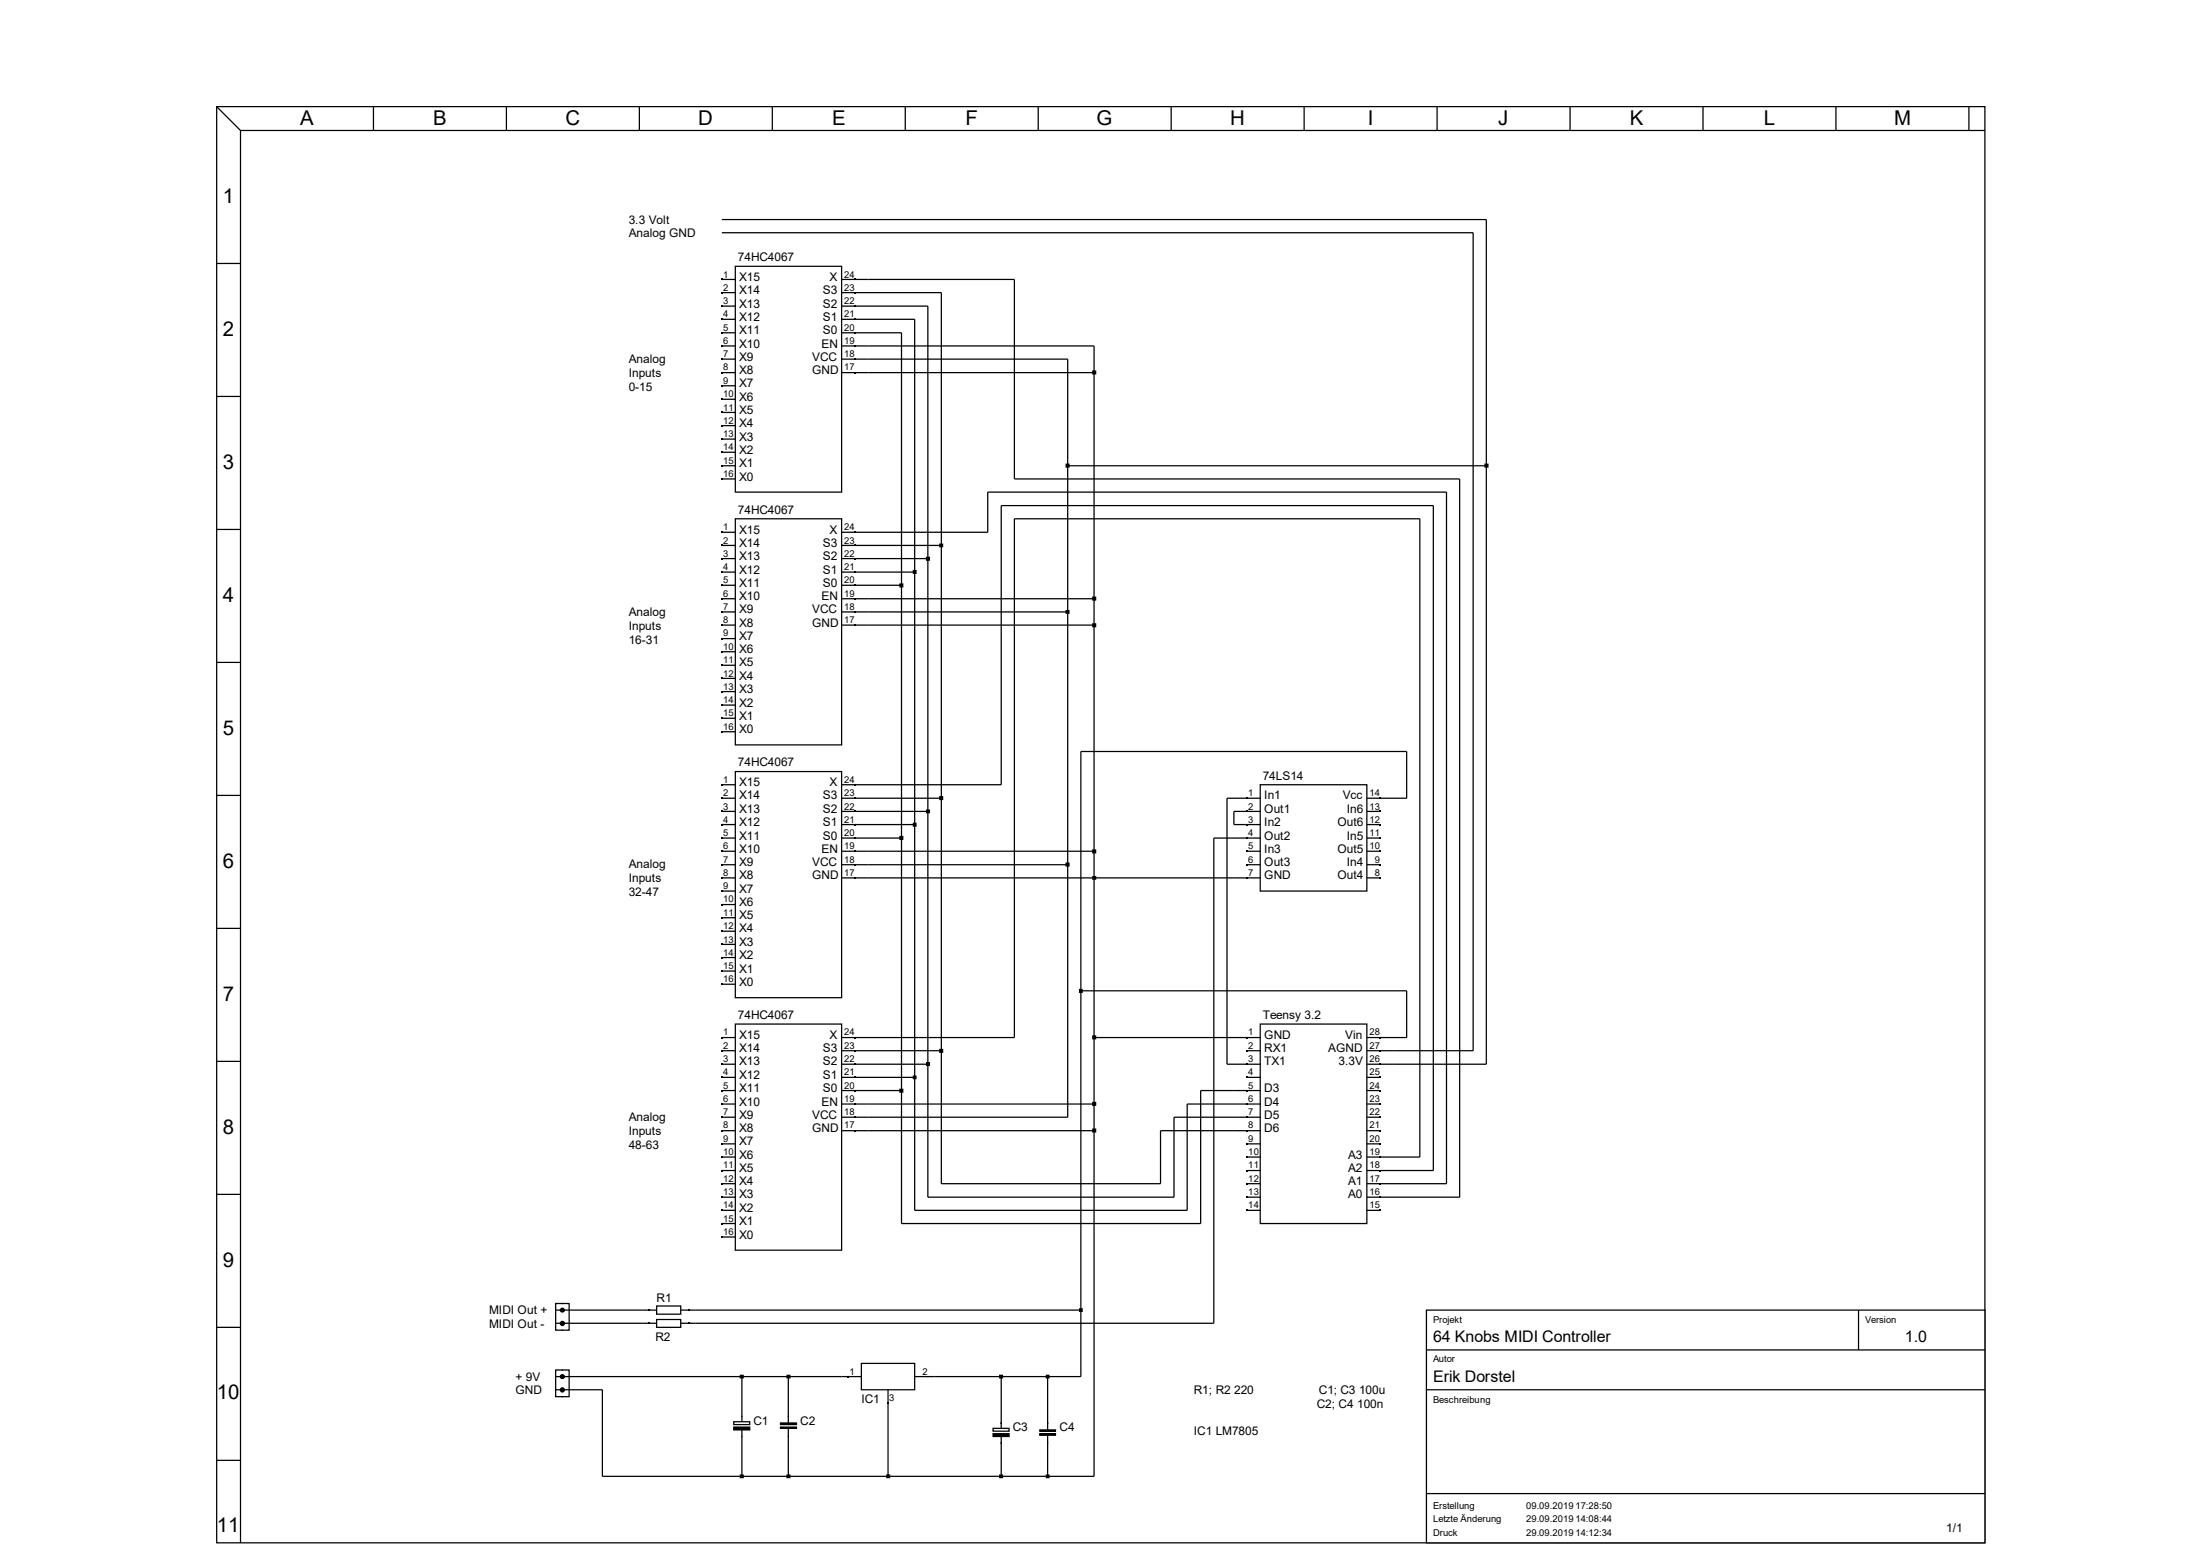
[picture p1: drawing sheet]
<svg xmlns="http://www.w3.org/2000/svg" width="297mm" height="210mm" viewBox="0 0 297 210" stroke-linecap="round" stroke-linejoin="round" font-family="sans-serif">
<g fill="none" stroke="#000" stroke-width=".17">
<path d="M170.1 138.2h14.4v26.9h-14.4zM168.4 140h1.7M168.4 141.8h1.7M168.4 143.6h1.7M168.4 145.4h1.7M168.4 147.2h1.7M168.4 149h1.7M168.4 150.8h1.7M168.4 152.6h1.7M168.4 154.4h1.7M168.4 156.2h1.7M168.4 158h1.7"/>
<path d="M168.4 159.8h1.7M184.5 140h1.8M184.5 141.8h1.8M184.5 143.6h1.8M184.5 145.4h1.8M184.5 147.2h1.8M184.5 149h1.8M184.5 150.8h1.8M184.5 152.6h1.8M184.5 154.4h1.8M184.5 156.2h1.8M184.5 158h1.8"/>
<path d="M184.5 159.8h1.8M168.4 161.6h1.7M168.4 163.4h1.7M184.5 161.6h1.8M184.5 163.4h1.8"/>
</g>
<g fill="#000">
<path d="M168.3 140h.1v.1h-.1zM186.2 140h.2v.1h-.2zM168.3 141.7h.1v.2h-.1zM168.3 143.5h.1v.2h-.1zM168.3 145.3h.1v.2h-.1zM168.3 147.1h.1v.2h-.1zM168.3 148.9h.1v.2h-.1zM168.3 150.7h.1v.2h-.1zM168.3 152.5h.1v.2h-.1zM168.3 154.3h.1v.2h-.1zM168.3 156.1h.1v.2h-.1zM168.3 157.9h.1v.2h-.1z"/>
<path d="M168.3 159.7h.1v.2h-.1zM186.2 141.7h.2v.2h-.2zM186.2 143.5h.2v.2h-.2zM186.2 145.3h.2v.2h-.2zM186.2 147.1h.2v.2h-.2zM186.2 148.9h.2v.2h-.2zM186.2 150.7h.2v.2h-.2zM186.2 152.5h.2v.2h-.2zM186.2 154.3h.2v.2h-.2zM186.2 156.1h.2v.2h-.2zM186.2 157.9h.2v.2h-.2zM186.2 159.7h.2v.2h-.2z"/>
<path d="M168.3 161.5h.1v.2h-.1zM168.3 163.3h.1v.1h-.1zM186.2 161.5h.2v.2h-.2zM186.2 163.3h.2v.1h-.2z"/>
</g>
<path d="M99.3 138.2h14.3v30.5h-14.3z" fill="#fff"/>
<g fill="none" stroke="#000" stroke-width=".17">
<path d="M99.3 138.2h14.3v30.5h-14.3zM97.5 140h1.8M97.5 141.8h1.8M97.5 143.6h1.8M97.5 145.4h1.8M97.5 147.2h1.8M97.5 149h1.8M97.5 150.8h1.8M97.5 152.6h1.8M97.5 154.4h1.8M97.5 156.2h1.8M97.5 158h1.8"/>
<path d="M97.5 159.8h1.8M113.6 140h1.8M113.6 141.8h1.8M113.6 143.6h1.8M113.6 145.4h1.8M113.6 147.2h1.8M113.6 149h1.8M113.6 150.8h1.8M113.6 152.6h1.8M97.5 161.6h1.8M97.5 163.4h1.8M97.5 165.1h1.8"/>
<path d="M97.5 167h1.8"/>
</g>
<g fill="#000">
<path d="M97.4 140h.1v.1h-.1zM115.3 140h.2v.1h-.2zM97.4 141.7h.1v.2h-.1zM97.4 143.5h.1v.2h-.1zM97.4 145.3h.1v.2h-.1zM97.4 147.1h.1v.2h-.1zM97.4 148.9h.1v.2h-.1zM97.4 150.7h.1v.2h-.1zM97.4 152.5h.1v.2h-.1zM97.4 154.3h.1v.2h-.1zM97.4 156.1h.1v.2h-.1zM97.4 157.9h.1v.2h-.1z"/>
<path d="M97.4 159.7h.1v.2h-.1zM115.3 141.7h.2v.2h-.2zM115.3 143.5h.2v.2h-.2zM115.3 145.3h.2v.2h-.2zM115.3 147.1h.2v.2h-.2zM115.3 148.9h.2v.2h-.2zM115.3 150.7h.2v.2h-.2zM115.3 152.5h.2v.2h-.2zM97.4 161.5h.1v.2h-.1zM97.4 163.3h.1v.1h-.1zM97.4 165.1h.1v.2h-.1zM97.4 166.9h.1v.1h-.1z"/>
</g>
<path d="M170.1 105.9h14.4v14.4h-14.4z" fill="#fff"/>
<g fill="none" stroke="#000" stroke-width=".17">
<path d="M168.4 107.7h1.7M168.4 109.5h1.7M168.4 111.3h1.7M168.4 113.1h1.7M168.4 114.9h1.7M168.4 116.7h1.7M168.4 118.5h1.7M170.1 105.9h14.4v14.4h-14.4zM184.5 107.7h1.8M184.5 109.5h1.8M184.5 111.3h1.8M184.5 113.1h1.8"/>
<path d="M184.5 114.9h1.8M184.5 116.7h1.8M184.5 118.5h1.8"/>
</g>
<g fill="#000">
<path d="M168.3 107.6h.1v.2h-.1zM168.3 109.4h.1v.2h-.1zM168.3 111.2h.1v.2h-.1zM168.3 113h.1v.2h-.1zM168.3 114.8h.1v.2h-.1zM168.3 116.6h.1v.2h-.1zM168.3 118.4h.1v.2h-.1zM186.2 107.6h.2v.2h-.2zM186.2 109.4h.2v.2h-.2zM186.2 111.2h.2v.2h-.2zM186.2 113h.2v.2h-.2zM186.2 114.8h.2v.2h-.2z"/>
<path d="M186.2 116.6h.2v.2h-.2zM186.2 118.4h.2v.2h-.2z"/>
</g>
<path d="M99.3 104.1h14.3v30.6h-14.3z" fill="#fff"/>
<g fill="none" stroke="#000" stroke-width=".17">
<path d="M97.5 105.9h1.8M97.5 107.7h1.8M97.5 109.5h1.8M97.5 111.3h1.8M97.5 113.1h1.8M97.5 114.9h1.8M97.5 116.7h1.8M97.5 118.5h1.8M99.3 104.1h14.3v30.6h-14.3zM113.6 105.9h1.8M113.6 107.7h1.8M113.6 109.5h1.8"/>
<path d="M113.6 111.3h1.8M113.6 113.1h1.8M113.6 114.9h1.8M113.6 116.7h1.8M113.6 118.5h1.8M97.5 120.3h1.8M97.5 122.1h1.8M97.5 123.9h1.8M97.5 125.7h1.8M97.5 127.5h1.8M97.5 129.2h1.8M97.5 131.1h1.8"/>
<path d="M97.5 132.8h1.8M99.1 192.6h2.1v.4h-2.1zM100.2 191.2v.9M100.2 192.8v1.1M114.5 185.8h1.8M116.3 184h7.2v3.6h-7.2zM119.9 187.6v1.8M123.5 185.8h1.8"/>
</g>
<g fill="#000">
<path d="M97.4 105.8h.1v.2h-.1zM97.4 107.6h.1v.2h-.1zM97.4 109.4h.1v.2h-.1zM97.4 111.2h.1v.2h-.1zM97.4 113h.1v.2h-.1zM97.4 114.8h.1v.2h-.1zM97.4 116.6h.1v.2h-.1zM97.4 118.4h.1v.2h-.1zM115.3 105.8h.2v.2h-.2zM115.3 107.6h.2v.2h-.2zM115.3 109.4h.2v.2h-.2zM115.3 111.2h.2v.2h-.2z"/>
<path d="M115.3 113h.2v.2h-.2zM115.3 114.8h.2v.2h-.2zM115.3 116.6h.2v.2h-.2zM115.3 118.4h.2v.2h-.2zM97.4 120.2h.1v.2h-.1zM97.4 122h.1v.2h-.1zM97.4 123.8h.1v.2h-.1zM97.4 125.6h.1v.2h-.1zM97.4 127.4h.1v.2h-.1zM97.4 129.2h.1v.2h-.1zM97.4 131h.1v.1h-.1zM97.4 132.8h.1v.1h-.1z"/>
<path d="M114.4 185.7h.2v.2h-.2zM119.8 189.3h.2v.2h-.2z"/>
</g>
<g fill="#000">
<path d="M100.1 191.1h.1v.2h-.1zM100.1 193.8h.1v.2h-.1z" fill-rule="evenodd"/>
<path d="M114.4 185.7h.2v.2h-.2zM125.2 185.7h.1v.2h-.1z" fill-rule="evenodd"/>
</g>
<path d="M99.1 192.8h2.1" fill="none" stroke="#000" stroke-width=".38"/>
<path d="M99.1 191.9h2.1v.4h-2.1z" fill="#fff"/>
<g fill="none" stroke="#000" stroke-width=".17">
<path d="M75 175.9h1.8v3.6h-1.8zM75 184.9h1.8v3.6h-1.8zM99.1 191.9h2.1v.4h-2.1zM105.4 192.6h2.1v.2h-2.1zM105.4 192.1h2.1v.2h-2.1zM105.4 192.7h2.1M106.4 191.2v.9M106.4 192.8v1.1"/>
<circle cx="75.9" cy="178.6" r=".28"/>
<circle cx="75.9" cy="176.8" r=".26"/>
<circle cx="75.9" cy="187.6" r=".28"/>
<circle cx="75.9" cy="185.8" r=".26"/>
</g>
<g fill="#000">
<path d="M75.8 175.9h.2v.1h-.2zM74.9 176.7h.2v.2h-.2zM74.9 178.5h.2v.2h-.2zM75.8 179.5h.2v.1h-.2z" fill-rule="evenodd"/>
<path d="M75.8 184.8h.2v.2h-.2zM74.9 185.7h.2v.2h-.2zM74.9 187.5h.2v.2h-.2zM75.8 188.4h.2v.2h-.2z" fill-rule="evenodd"/>
<path d="M106.3 191.1h.2v.2h-.2zM106.3 193.8h.2v.2h-.2z" fill-rule="evenodd"/>
<circle cx="75.9" cy="178.6" r=".28"/>
<circle cx="75.9" cy="176.8" r=".26"/>
<circle cx="75.9" cy="187.6" r=".28"/>
<circle cx="75.9" cy="185.8" r=".26"/>
</g>
<path d="M105.4 192.2h2.1" fill="none" stroke="#000" stroke-width=".21"/>
<path d="M99.3 70h14.3v30.5h-14.3z" fill="#fff"/>
<g fill="none" stroke="#000" stroke-width=".17">
<path d="M97.5 71.8h1.8M97.5 73.6h1.8M97.5 75.4h1.8M97.5 77.2h1.8M97.5 79h1.8M99.3 70h14.3v30.5h-14.3zM113.6 71.8h1.8M113.6 73.6h1.8M113.6 75.4h1.8M113.6 77.2h1.8M113.6 79h1.8M97.5 80.8h1.8"/>
<path d="M97.5 82.6h1.8M97.5 84.4h1.8M97.5 86.2h1.8M97.5 88h1.8M97.5 89.8h1.8M97.5 91.6h1.8M97.5 93.3h1.8M97.5 95.2h1.8M97.5 96.9h1.8M97.5 98.8h1.8M113.6 80.8h1.8M113.6 82.6h1.8"/>
<path d="M113.6 84.4h1.8"/>
</g>
<g fill="#000">
<path d="M97.4 71.7h.1v.2h-.1zM97.4 73.5h.1v.2h-.1zM97.4 75.3h.1v.2h-.1zM97.4 77.1h.1v.2h-.1zM97.4 78.9h.1v.2h-.1zM115.3 71.7h.2v.2h-.2zM115.3 73.5h.2v.2h-.2zM115.3 75.3h.2v.2h-.2zM115.3 77.1h.2v.2h-.2zM115.3 78.9h.2v.2h-.2zM97.4 80.7h.1v.2h-.1zM97.4 82.5h.1v.2h-.1z"/>
<path d="M97.4 84.3h.1v.2h-.1zM97.4 86.1h.1v.2h-.1zM97.4 87.9h.1v.2h-.1zM97.4 89.7h.1v.2h-.1zM97.4 91.5h.1v.2h-.1zM97.4 93.3h.1v.1h-.1zM97.4 95.1h.1v.1h-.1zM97.4 96.9h.1v.1h-.1zM97.4 98.6h.1v.2h-.1zM115.3 80.7h.2v.2h-.2zM115.3 82.5h.2v.2h-.2zM115.3 84.3h.2v.2h-.2z"/>
</g>
<path d="M99.3 35.9h14.3v30.5h-14.3z" fill="#fff"/>
<g fill="none" stroke="#000" stroke-width=".17">
<path d="M97.5 37.7h1.8M97.5 39.5h1.8M99.3 35.9h14.3v30.5h-14.3zM113.6 37.7h1.8M113.6 39.5h1.8M97.5 41.3h1.8M97.5 43.1h1.8M97.5 44.9h1.8M97.5 46.7h1.8M97.5 48.5h1.8M97.5 50.3h1.8M97.5 52.1h1.8"/>
<path d="M97.5 53.9h1.8M97.5 55.7h1.8M97.5 57.4h1.8M97.5 59.3h1.8M113.6 41.3h1.8M113.6 43.1h1.8M113.6 44.9h1.8M113.6 46.7h1.8M113.6 48.5h1.8M113.6 50.3h1.8M97.5 61h1.8M97.5 62.9h1.8"/>
<path d="M97.5 64.6h1.8M75 185.8h39.5M100.2 185.8v5.4M106.4 185.8v5.4M134.1 193.5h2.1v.4h-2.1zM135.2 192.1v.9M135.2 193.7v1.1"/>
</g>
<g fill="#000">
<path d="M97.4 37.6h.1v.2h-.1zM97.4 39.4h.1v.2h-.1zM115.3 37.6h.2v.2h-.2zM115.3 39.4h.2v.2h-.2zM97.4 41.2h.1v.2h-.1zM97.4 43h.1v.2h-.1zM97.4 44.8h.1v.2h-.1zM97.4 46.6h.1v.2h-.1zM97.4 48.4h.1v.2h-.1zM97.4 50.2h.1v.2h-.1zM97.4 52h.1v.2h-.1zM97.4 53.8h.1v.2h-.1z"/>
<path d="M97.4 55.6h.1v.2h-.1zM97.4 57.4h.1v.1h-.1zM97.4 59.2h.1v.2h-.1zM115.3 41.2h.2v.2h-.2zM115.3 43h.2v.2h-.2zM115.3 44.8h.2v.2h-.2zM115.3 46.6h.2v.2h-.2zM115.3 48.4h.2v.2h-.2zM115.3 50.2h.2v.2h-.2zM97.4 61h.1v.1h-.1zM97.4 62.7h.1v.2h-.1zM97.4 64.6h.1v.1h-.1z"/>
</g>
<g fill="#000">
<path d="M99.9 185.5h.5v.6h-.5zM106.2 185.5h.5v.6h-.5z" fill-rule="evenodd"/>
<path d="M135 192h.3v.2h-.3zM135 194.7h.3v.2h-.3z" fill-rule="evenodd"/>
</g>
<path d="M134.1 193.7h2.1" fill="none" stroke="#000" stroke-width=".38"/>
<path d="M134.1 192.8h2.1v.4h-2.1z" fill="#fff"/>
<g fill="none" stroke="#000" stroke-width=".17">
<path d="M97.5 29.6h103.2v114h-14.4M97.5 31.4h101.4v110.4h-12.6M115.4 39.5h11.7v120.3h29.6v-7.2h11.7M115.4 37.7h21.5v26.9h60.2v97h-10.8M115.4 46.7h32.3v152.6h-66.4v-11.7h-6.3M115.4 50.3h32.3M115.4 43.1h8.1v120.3h36.8v-14.4h8.1M115.4 41.3h9.9v120.3h33.2v-10.8h9.9M115.4 48.5h28.7v102.3h-28.7M115.4 44.9h6.3v120.2h40.4v-17.9h6.3M115.4 71.8h17.9v-5.4h62v93.4h-9M115.4 77.2h8.1"/>
<path d="M115.4 75.4h9.9M115.4 79h6.3M115.4 73.6h11.7M144.1 62.9h56.6M115.4 80.8h32.3M115.4 84.4h32.3M115.4 82.6h28.7M115.4 105.9h19.8v-37.7h58.3v89.8h-7.2M115.4 107.7h11.7M115.4 114.9h32.3M115.4 118.5h53M115.4 111.3h8.1"/>
<path d="M115.4 109.5h9.9M115.4 113.1h6.3M115.4 116.7h28.7M168.4 107.7h-2.7v35.9h2.7M168.4 109.5h-1.8v1.8h1.8M168.4 113.1h-4.5v65.5h-72M186.3 107.7h3.6v-6.3h-44v84.4h-20.6M145.9 133.7h44v6.3h-3.6M115.4 140h21.5v-70h54.8v86.2h-5.4M115.4 149h32.3M115.4 152.6h32.3M115.4 143.6h9.9"/>
<path d="M115.4 145.4h8.1M115.4 147.2h6.3M115.4 141.8h11.7M147.7 140h20.7M75 176.8h13.6M75 178.6h13.6M88.6 176.3h3.3v1.1h-3.3zM88.6 178.1h3.3v1.1h-3.3zM91.9 176.8h54M100.2 193.9v5.4M106.4 193.9v5.4M119.9 189.4v9.9"/>
<path d="M134.1 192.8h2.1v.4h-2.1zM135.2 185.8v6.3M135.2 194.8v4.5M140.4 193.5h2.1v.2h-2.1zM140.4 193h2.1v.2h-2.1zM140.4 193.1h2.1M141.4 185.8v7.2M141.4 193.7v5.6"/>
</g>
<g fill="#000">
<path d="M200.4 62.6h.6v.5h-.6zM143.8 62.6h.6v.5h-.6zM143.8 82.3h.6v.5h-.6zM143.8 116.4h.6v.6h-.6z" fill-rule="evenodd"/>
<path d="M147.4 118.2h.6v.5h-.6zM147.4 50h.6v.5h-.6zM147.4 80.5h.6v.6h-.6zM147.4 84.1h.6v.6h-.6zM147.4 114.6h.6v.6h-.6zM147.4 148.7h.6v.6h-.6zM147.4 152.3h.6v.6h-.6zM99.9 199h.5v.5h-.5zM106.2 199h.5v.5h-.5zM119.6 199h.6v.5h-.6zM134.9 199h.5v.5h-.5zM141.2 199h.5v.5h-.5zM147.4 139.7h.6v.6h-.6z" fill-rule="evenodd"/>
<path d="M145.7 133.5h.5v.5h-.5zM145.7 176.6h.5v.5h-.5zM134.9 185.5h.5v.6h-.5zM141.2 185.5h.5v.6h-.5z" fill-rule="evenodd"/>
<path d="M121.4 146.9h.6v.6h-.6zM121.4 112.8h.6v.6h-.6zM121.4 78.7h.6v.6h-.6z" fill-rule="evenodd"/>
<path d="M123.2 145.2h.5v.5h-.5zM123.2 111h.5v.6h-.5zM123.2 76.9h.5v.6h-.5z" fill-rule="evenodd"/>
<path d="M125 143.3h.6v.6h-.6zM125 109.3h.6v.5h-.6zM125 75.1h.6v.6h-.6z" fill-rule="evenodd"/>
<path d="M126.8 141.6h.5v.5h-.5zM126.8 73.4h.5v.5h-.5zM126.8 107.4h.5v.6h-.5z" fill-rule="evenodd"/>
<path d="M141.4 192h.1v.2h-.1zM141.4 194.7h.1v.2h-.1z" fill-rule="evenodd"/>
</g>
<path d="M140.4 193.6h2.1" fill="none" stroke="#000" stroke-width=".21"/>
<path d="M87.5 176.7h.2v.2h-.2zM87.5 178.5h.2v.2h-.2zM92.9 176.7h.1v.2h-.1zM92.9 178.5h.1v.2h-.1z" fill="#000"/>
<g fill="#fff">
<path d="M29.3 14.4h238.7v3.2h-238.7z"/>
<path d="M29.3 14.4h3.2v193.8h-3.2z"/>
</g>
<g fill="none" stroke="#000" stroke-width=".17">
<path d="M29.3 14.4h238.7v193.8h-238.7zM29.3 14.4l3.2 3.2M32.5 17.6h235.5M32.5 17.6v190.6M50.4 14.4v3.2M68.4 14.4v3.2M86.3 14.4v3.2M104.3 14.4v3.2M122.2 14.4v3.2M140.2 14.4v3.2M158.1 14.4v3.2M176.1 14.4v3.2"/>
<path d="M194 14.4v3.2M212 14.4v3.2M229.9 14.4v3.2M247.9 14.4v3.2M265.8 14.4v3.2M29.3 35.6h3.2M29.3 53.5h3.2M29.3 71.5h3.2M29.3 89.4h3.2M29.3 107.4h3.2M29.3 125.3h3.2M29.3 143.3h3.2"/>
<path d="M29.3 161.2h3.2M29.3 179.2h3.2M29.3 197.1h3.2"/>
</g>
<path d="M192.6 176.8h75.4v31.4h-75.4z" fill="#fff"/>
<path d="M192.6 176.8h75.4v31.4h-75.4zM250.9 176.8v5.4M192.6 182.2h75.4M192.6 187.6h75.4M192.6 201.6h75.4" fill="none" stroke="#000" stroke-width=".17"/>
<g font-size="2.8">
<text x="40.5" y="16.9">A</text>
<text x="58.5" y="16.9">B</text>
<text x="76.3" y="16.9">C</text>
<text x="94.3" y="16.9">D</text>
<text x="112.4" y="16.9">E</text>
<text x="130.3" y="16.9">F</text>
<text x="148" y="16.9">G</text>
<text x="166.1" y="16.9">H</text>
<text x="184.7" y="16.9">I</text>
<text x="202.3" y="16.9">J</text>
<text x="220" y="16.9">K</text>
<text x="238.1" y="16.9">L</text>
<text x="255.7" y="16.9">M</text>
<text x="30.1" y="27.3">1</text>
<text x="30.1" y="45.3">2</text>
<text x="30.1" y="63.2">3</text>
<text x="30.1" y="81.2">4</text>
<text x="30.1" y="99.1">5</text>
<text x="30.1" y="117.1">6</text>
<text x="30.1" y="135">7</text>
<text x="30.1" y="153">8</text>
<text x="30.1" y="170.9">9</text>
<text x="29.3" y="188.9">10</text>
<text x="29.3" y="206.8">11</text>
</g>
<g font-size="2.2">
<text x="193.5" y="181.1">64 Knobs MIDI Controller</text>
<text x="257.2" y="181.1">1.0</text>
<text x="193.5" y="186.5">Erik Dorstel</text>
</g>
<g font-size="1.6">
<text x="84.9" y="32">Analog GND</text>
<text x="84.9" y="30.2">3.3 Volt</text>
<text x="99.6" y="35.2">74HC4067</text>
<text x="99.8" y="37.9">X15</text>
<text x="99.8" y="39.7">X14</text>
<text x="99.8" y="41.5">X13</text>
<text x="111.1" y="39.7">S3</text>
<text x="111.1" y="41.5">S2</text>
<text x="112" y="37.9">X</text>
<text x="99.8" y="43.3">X12</text>
<text x="99.8" y="45.1">X11</text>
<text x="99.8" y="46.9">X10</text>
<text x="110.9" y="46.9">EN</text>
<text x="111.1" y="43.3">S1</text>
<text x="111.1" y="45.1">S0</text>
<text x="84.9" y="49">Analog</text>
<text x="84.9" y="50.9">Inputs</text>
<text x="84.9" y="52.7">0-15</text>
<text x="99.8" y="48.7">X9</text>
<text x="99.8" y="50.5">X8</text>
<text x="99.8" y="52.3">X7</text>
<text x="109.6" y="48.7">VCC</text>
<text x="109.6" y="50.5">GND</text>
<text x="99.8" y="54.1">X6</text>
<text x="99.8" y="55.9">X5</text>
<text x="99.8" y="57.7">X4</text>
<text x="99.8" y="59.5">X3</text>
<text x="99.8" y="61.3">X2</text>
<text x="99.8" y="63">X1</text>
<text x="99.8" y="64.9">X0</text>
<text x="99.6" y="69.3">74HC4067</text>
<text x="99.8" y="72">X15</text>
<text x="99.8" y="73.8">X14</text>
<text x="99.8" y="75.6">X13</text>
<text x="99.8" y="77.4">X12</text>
<text x="111.1" y="73.8">S3</text>
<text x="111.1" y="75.6">S2</text>
<text x="111.1" y="77.4">S1</text>
<text x="112" y="72">X</text>
<text x="84.9" y="83.1">Analog</text>
<text x="99.8" y="79.2">X11</text>
<text x="99.8" y="81">X10</text>
<text x="99.8" y="82.8">X9</text>
<text x="109.6" y="82.8">VCC</text>
<text x="110.9" y="81">EN</text>
<text x="111.1" y="79.2">S0</text>
<text x="84.9" y="85">Inputs</text>
<text x="84.9" y="86.9">16-31</text>
<text x="99.8" y="84.6">X8</text>
<text x="99.8" y="86.4">X7</text>
<text x="99.8" y="88.2">X6</text>
<text x="99.8" y="90">X5</text>
<text x="109.6" y="84.6">GND</text>
<text x="99.8" y="91.8">X4</text>
<text x="99.8" y="93.6">X3</text>
<text x="99.8" y="95.4">X2</text>
<text x="99.8" y="97.2">X1</text>
<text x="99.8" y="98.9">X0</text>
<text x="99.6" y="103.4">74HC4067</text>
<text x="99.8" y="106.1">X15</text>
<text x="99.8" y="107.9">X14</text>
<text x="111.1" y="107.9">S3</text>
<text x="112" y="106.1">X</text>
<text x="170.5" y="105.2">74LS14</text>
<text x="170.7" y="107.9">In1</text>
<text x="181.3" y="107.9">Vcc</text>
<text x="99.8" y="109.7">X13</text>
<text x="99.8" y="111.5">X12</text>
<text x="99.8" y="113.3">X11</text>
<text x="111.1" y="109.7">S2</text>
<text x="111.1" y="111.5">S1</text>
<text x="111.1" y="113.3">S0</text>
<text x="170.7" y="109.7">Out1</text>
<text x="170.7" y="111.5">In2</text>
<text x="170.7" y="113.3">Out2</text>
<text x="180.6" y="111.5">Out6</text>
<text x="181.8" y="109.7">In6</text>
<text x="181.8" y="113.3">In5</text>
<text x="84.9" y="117.2">Analog</text>
<text x="84.9" y="119.1">Inputs</text>
<text x="99.8" y="115.1">X10</text>
<text x="99.8" y="116.9">X9</text>
<text x="99.8" y="118.7">X8</text>
<text x="109.6" y="116.9">VCC</text>
<text x="109.6" y="118.7">GND</text>
<text x="110.9" y="115.1">EN</text>
<text x="170.7" y="115.1">In3</text>
<text x="170.7" y="116.9">Out3</text>
<text x="170.7" y="118.7">GND</text>
<text x="180.6" y="115.1">Out5</text>
<text x="180.6" y="118.7">Out4</text>
<text x="181.8" y="116.9">In4</text>
<text x="84.9" y="120.9">32-47</text>
<text x="99.8" y="120.5">X7</text>
<text x="99.8" y="122.3">X6</text>
<text x="99.8" y="124.1">X5</text>
<text x="99.8" y="125.9">X4</text>
<text x="99.8" y="127.7">X3</text>
<text x="99.8" y="129.5">X2</text>
<text x="99.8" y="131.3">X1</text>
<text x="99.6" y="137.5">74HC4067</text>
<text x="99.8" y="133.1">X0</text>
<text x="170.5" y="137.5">Teensy 3.2</text>
<text x="99.8" y="140.3">X15</text>
<text x="99.8" y="142">X14</text>
<text x="99.8" y="143.8">X13</text>
<text x="111.1" y="142">S3</text>
<text x="111.1" y="143.8">S2</text>
<text x="112" y="140.3">X</text>
<text x="170.7" y="140.3">GND</text>
<text x="170.7" y="142">RX1</text>
<text x="170.7" y="143.8">TX1</text>
<text x="179.3" y="142">AGND</text>
<text x="180.7" y="143.8">3.3V</text>
<text x="181.6" y="140.3">Vin</text>
<text x="99.8" y="145.6">X12</text>
<text x="99.8" y="147.4">X11</text>
<text x="99.8" y="149.2">X10</text>
<text x="110.9" y="149.2">EN</text>
<text x="111.1" y="145.6">S1</text>
<text x="111.1" y="147.4">S0</text>
<text x="170.7" y="147.4">D3</text>
<text x="170.7" y="149.2">D4</text>
<text x="84.9" y="151.3">Analog</text>
<text x="84.9" y="153.2">Inputs</text>
<text x="84.9" y="155.1">48-63</text>
<text x="99.8" y="151">X9</text>
<text x="99.8" y="152.8">X8</text>
<text x="99.8" y="154.6">X7</text>
<text x="109.6" y="151">VCC</text>
<text x="109.6" y="152.8">GND</text>
<text x="170.7" y="151">D5</text>
<text x="170.7" y="152.8">D6</text>
<text x="99.8" y="156.4">X6</text>
<text x="99.8" y="158.2">X5</text>
<text x="99.8" y="160">X4</text>
<text x="99.8" y="161.8">X3</text>
<text x="182" y="156.4">A3</text>
<text x="182" y="158.2">A2</text>
<text x="182" y="160">A1</text>
<text x="182" y="161.8">A0</text>
<text x="99.8" y="163.6">X2</text>
<text x="99.8" y="165.4">X1</text>
<text x="99.8" y="167.2">X0</text>
<text x="66" y="177.4">MIDI Out +</text>
<text x="66" y="179.2">MIDI Out -</text>
<text x="88.6" y="175.8">R1</text>
<text x="88.5" y="181">R2</text>
<text x="69.6" y="186.4">+ 9V</text>
<text x="69.6" y="188.2">GND</text>
<text x="116.3" y="189.4">IC1</text>
<text x="161.2" y="188.1">R1; R2 220</text>
<text x="177.8" y="190">C2; C4 100n</text>
<text x="178.1" y="188.1">C1; C3 100u</text>
<text x="101.7" y="192.3">C1</text>
<text x="108" y="192.3">C2</text>
<text x="136.7" y="193.2">C3</text>
<text x="143" y="193.2">C4</text>
<text x="161.2" y="193.7">IC1 LM7805</text>
<text x="262.8" y="206.8">1/1</text>
</g>
<g font-size="1.3">
<text x="97.6" y="37.5">1</text>
<text x="97.6" y="39.2">2</text>
<text x="97.6" y="41">3</text>
<text x="114" y="37.5">24</text>
<text x="114" y="39.2">23</text>
<text x="114" y="41">22</text>
<text x="97.6" y="42.8">4</text>
<text x="97.6" y="44.6">5</text>
<text x="97.6" y="46.4">6</text>
<text x="114" y="42.8">21</text>
<text x="114" y="44.6">20</text>
<text x="114" y="46.4">19</text>
<text x="97.6" y="48.2">7</text>
<text x="97.6" y="50">8</text>
<text x="97.6" y="51.8">9</text>
<text x="97.6" y="53.6">10</text>
<text x="114" y="48.2">18</text>
<text x="114" y="50">17</text>
<text x="97.6" y="55.4">11</text>
<text x="97.6" y="57.2">12</text>
<text x="97.6" y="59">13</text>
<text x="97.6" y="60.8">14</text>
<text x="97.6" y="62.6">15</text>
<text x="97.6" y="64.4">16</text>
<text x="97.6" y="71.5">1</text>
<text x="114" y="71.5">24</text>
<text x="97.6" y="73.4">2</text>
<text x="97.6" y="75.1">3</text>
<text x="97.6" y="76.9">4</text>
<text x="114" y="73.4">23</text>
<text x="114" y="75.1">22</text>
<text x="114" y="76.9">21</text>
<text x="97.6" y="78.7">5</text>
<text x="97.6" y="80.5">6</text>
<text x="97.6" y="82.3">7</text>
<text x="114" y="78.7">20</text>
<text x="114" y="80.5">19</text>
<text x="114" y="82.3">18</text>
<text x="97.6" y="84.1">8</text>
<text x="97.6" y="85.9">9</text>
<text x="97.6" y="87.7">10</text>
<text x="97.6" y="89.5">11</text>
<text x="114" y="84.1">17</text>
<text x="97.6" y="91.3">12</text>
<text x="97.6" y="93.1">13</text>
<text x="97.6" y="94.9">14</text>
<text x="97.6" y="96.7">15</text>
<text x="97.6" y="98.5">16</text>
<text x="97.6" y="105.7">1</text>
<text x="97.6" y="107.4">2</text>
<text x="114" y="105.7">24</text>
<text x="114" y="107.4">23</text>
<text x="168.5" y="107.4">1</text>
<text x="184.9" y="107.4">14</text>
<text x="97.6" y="109.3">3</text>
<text x="97.6" y="111">4</text>
<text x="97.6" y="112.8">5</text>
<text x="114" y="109.3">22</text>
<text x="114" y="111">21</text>
<text x="114" y="112.8">20</text>
<text x="168.5" y="109.3">2</text>
<text x="168.5" y="111">3</text>
<text x="168.5" y="112.8">4</text>
<text x="184.9" y="109.3">13</text>
<text x="184.9" y="111">12</text>
<text x="184.9" y="112.8">11</text>
<text x="97.6" y="114.6">6</text>
<text x="97.6" y="116.4">7</text>
<text x="97.6" y="118.2">8</text>
<text x="114" y="114.6">19</text>
<text x="114" y="116.4">18</text>
<text x="114" y="118.2">17</text>
<text x="168.5" y="114.6">5</text>
<text x="168.5" y="116.4">6</text>
<text x="168.5" y="118.2">7</text>
<text x="184.9" y="114.6">10</text>
<text x="185.6" y="116.4">9</text>
<text x="185.6" y="118.2">8</text>
<text x="97.6" y="120">9</text>
<text x="97.6" y="121.8">10</text>
<text x="97.6" y="123.6">11</text>
<text x="97.6" y="125.4">12</text>
<text x="97.6" y="127.2">13</text>
<text x="97.6" y="129">14</text>
<text x="97.6" y="130.8">15</text>
<text x="97.6" y="132.6">16</text>
<text x="97.6" y="139.7">1</text>
<text x="97.6" y="141.6">2</text>
<text x="97.6" y="143.3">3</text>
<text x="114" y="139.7">24</text>
<text x="114" y="141.6">23</text>
<text x="114" y="143.3">22</text>
<text x="168.5" y="139.7">1</text>
<text x="168.5" y="141.6">2</text>
<text x="168.5" y="143.3">3</text>
<text x="184.9" y="139.7">28</text>
<text x="184.9" y="141.6">27</text>
<text x="184.9" y="143.3">26</text>
<text x="97.6" y="145.2">4</text>
<text x="97.6" y="146.9">5</text>
<text x="97.6" y="148.7">6</text>
<text x="114" y="145.2">21</text>
<text x="114" y="146.9">20</text>
<text x="114" y="148.7">19</text>
<text x="168.5" y="145.2">4</text>
<text x="168.5" y="146.9">5</text>
<text x="168.5" y="148.7">6</text>
<text x="184.9" y="145.2">25</text>
<text x="184.9" y="146.9">24</text>
<text x="184.9" y="148.7">23</text>
<text x="97.6" y="150.5">7</text>
<text x="97.6" y="152.3">8</text>
<text x="97.6" y="154.1">9</text>
<text x="97.6" y="155.9">10</text>
<text x="114" y="150.5">18</text>
<text x="114" y="152.3">17</text>
<text x="168.5" y="150.5">7</text>
<text x="168.5" y="152.3">8</text>
<text x="168.5" y="154.1">9</text>
<text x="168.5" y="155.9">10</text>
<text x="184.9" y="150.5">22</text>
<text x="184.9" y="152.3">21</text>
<text x="184.9" y="154.1">20</text>
<text x="184.9" y="155.9">19</text>
<text x="97.6" y="157.7">11</text>
<text x="97.6" y="159.5">12</text>
<text x="97.6" y="161.3">13</text>
<text x="168.5" y="157.7">11</text>
<text x="168.5" y="159.5">12</text>
<text x="168.5" y="161.3">13</text>
<text x="184.9" y="157.7">18</text>
<text x="184.9" y="159.5">17</text>
<text x="184.9" y="161.3">16</text>
<text x="97.6" y="163.1">14</text>
<text x="97.6" y="164.9">15</text>
<text x="97.6" y="166.7">16</text>
<text x="168.5" y="163.1">14</text>
<text x="184.9" y="163.1">15</text>
<text x="193.5" y="178.5">Projekt</text>
<text x="251.8" y="178.5">Version</text>
<text x="114.7" y="185.5">1</text>
<text x="124.5" y="185.5">2</text>
<text x="193.5" y="183.9">Autor</text>
<text x="120.1" y="189.1">3</text>
<text x="193.5" y="189.3">Beschreibung</text>
<text x="193.5" y="203.7">Erstellung</text>
<text x="206" y="203.7">09.09.2019 17:28:50</text>
<text x="193.5" y="205.4">Letzte Änderung</text>
<text x="193.5" y="207.3">Druck</text>
<text x="206" y="205.4">29.09.2019 14:08:44</text>
<text x="206" y="207.3">29.09.2019 14:12:34</text>
</g>
</svg>
